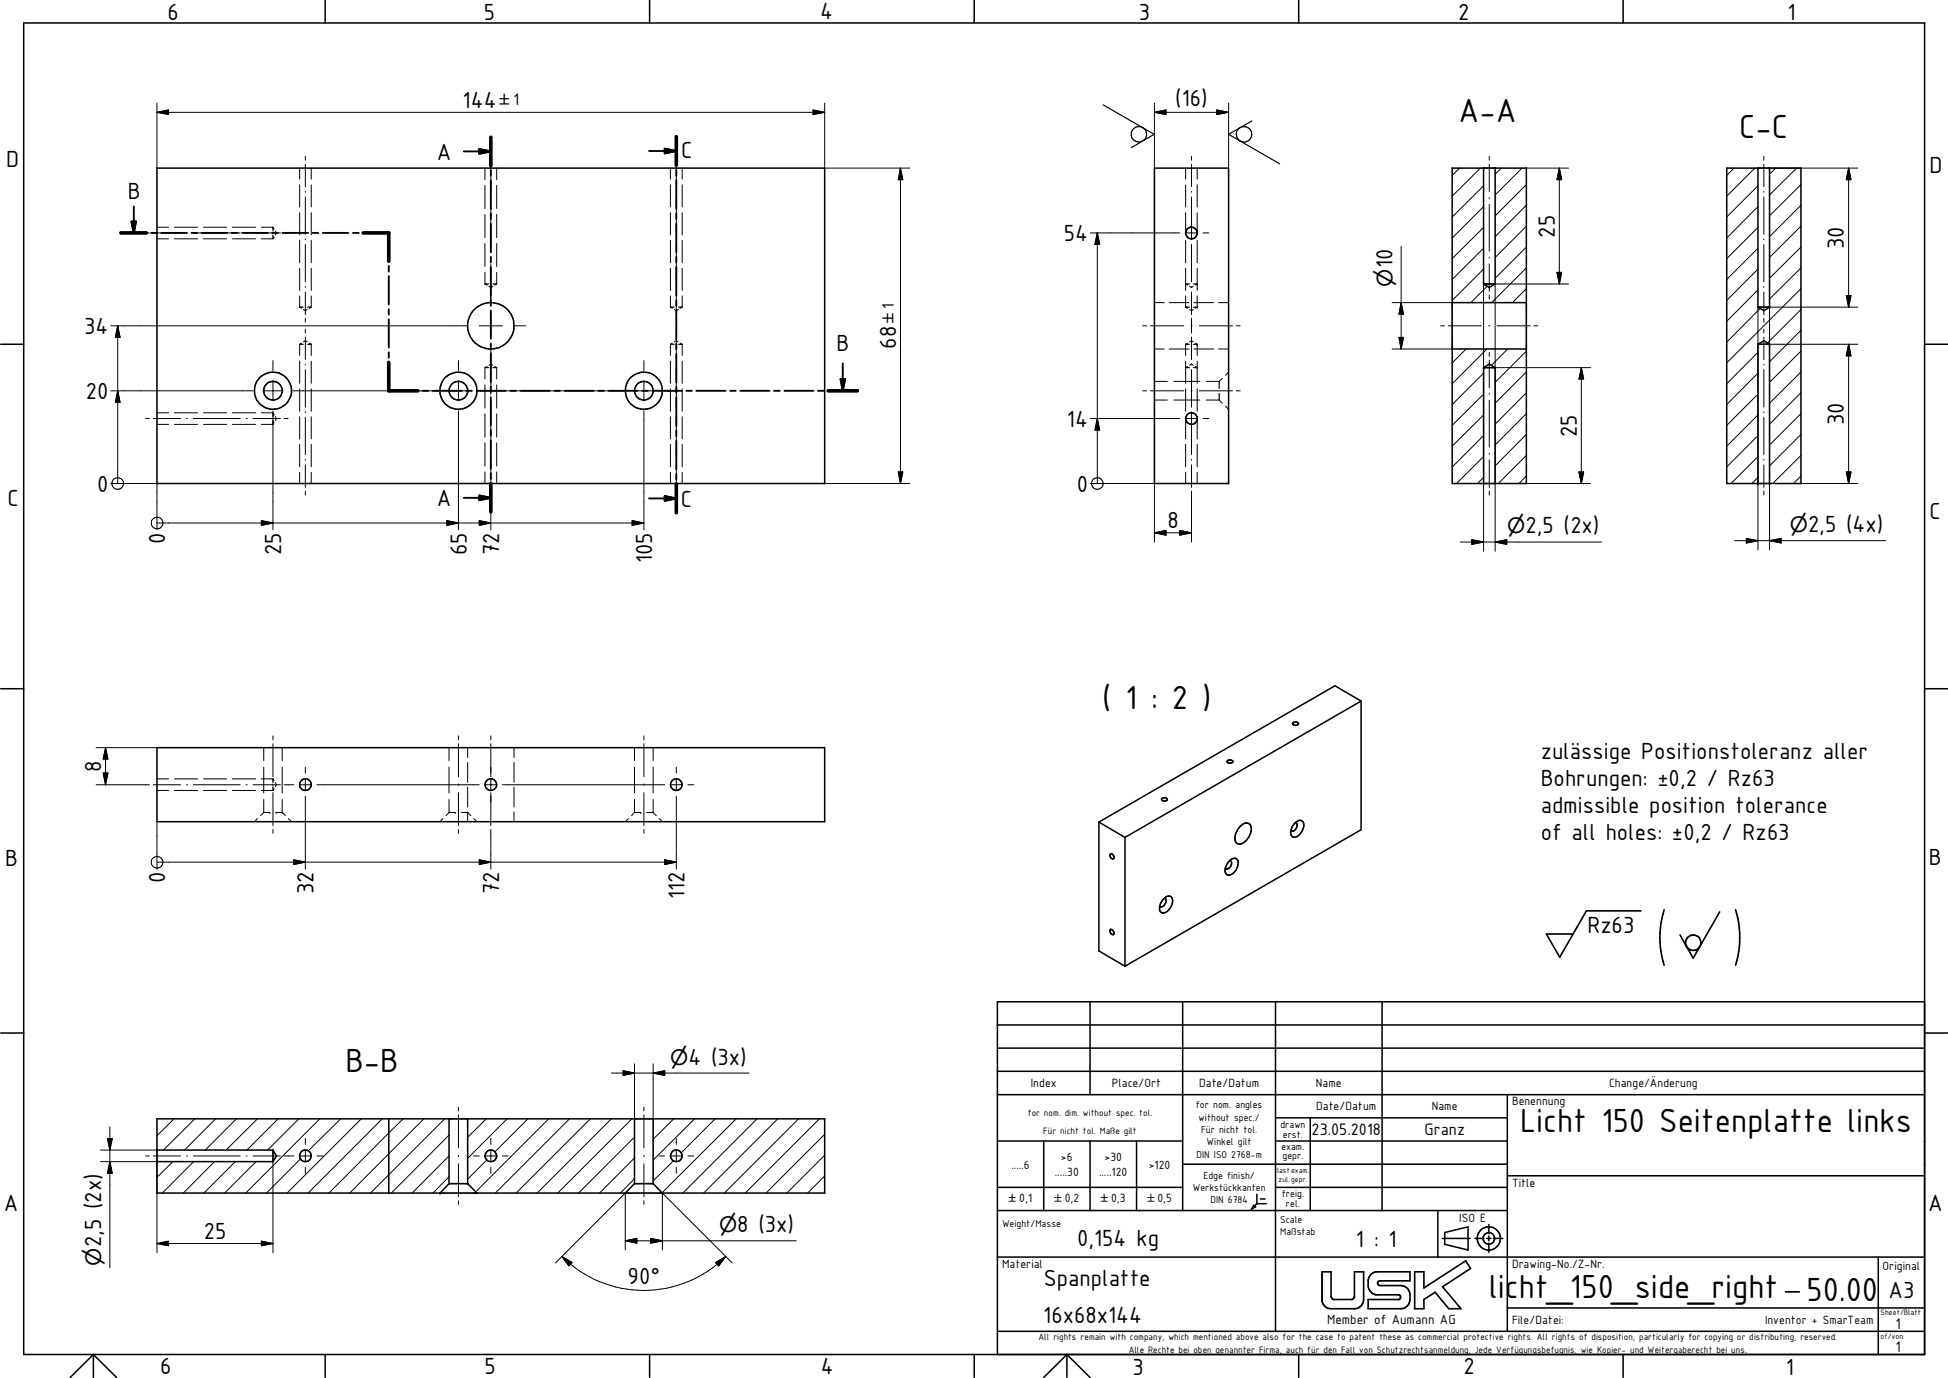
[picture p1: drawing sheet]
<svg xmlns="http://www.w3.org/2000/svg" width="420mm" height="297mm" viewBox="0 0 420 297" stroke-linecap="round" stroke-linejoin="round" font-family="sans-serif">
<g fill="none" stroke="#000" stroke-width=".22">
<path d="M33.9 24.2l2.5-.5v1zM33.9 22.2v14M33.9 24.2h144M64.6 36.2v2.4M64.6 39.8v4.8M65.9 33.7v.8M65.9 35.4v4.9M67.1 36.2v2.4M67.1 39.8v4.8M104.6 36.2v2.5M104.6 40v5M105.9 33.7v.8"/>
<path d="M105.9 35.4v5.9M107.1 36.2v2.5M107.1 40v5M144.6 36.2v2.4M144.6 39.8v4.8M145.9 33.7v.8M145.9 35.4v4.9M147.1 36.2v2.4M147.1 39.8v4.8M175.4 23.7l2.5 .5-2.5 .5zM177.9 22.2v14h18.3M194.2 36.2l.5 2.5h-1z"/>
<path d="M194.2 36.2v68M249 24.2l2.5-.5v1zM249 24.2h16M249 22.2v14M255.7 36.2v2.4M255.7 39.8v4.8M257 33.7v.8M257 35.4v4.9M258.2 36.2v2.4M258.2 39.8v4.8M262.5 23.7l2.5 .5-2.5 .5zM265 22.2v14"/>
<path d="M314.8 36.2l-1.6 1.6M319.3 36.2l-6.1 6.1M321.2 33.7v.8M321.2 35.4v5.9M323.8 36.2l-1.3 1.3M328.3 36.2l-5.8 5.8M329.2 39.8l-6.7 6.7M329.2 36.2h9.1M336.3 36.2l.5 2.5h-1zM336.3 36.2v25M374 36.2l-1.6 1.6M378.5 36.2l-6.1 6.1"/>
<path d="M380.4 33.7v.8M380.4 35.4v4.9M381.7 36.2h19M383 36.2l-1.3 1.3M387.5 36.2l-5.8 5.8M388.4 39.8l-6.7 6.7M398.7 36.2l.5 2.5h-1zM398.7 36.2v30M31.4 50.2h.8M33.1 50.2h5.8M33.9 51.5h2.5M33.9 49h2.5"/>
<path d="M37.6 51.5h5M37.6 49h5M40.2 50.2h.2M41.7 50.2h10.1M43.9 51.5h5M43.9 49h5M50.1 51.5h5M50.1 49h5M53.1 50.2h.2M54.6 50.2h5.9M56.4 51.5h2.5M56.4 49h2.5"/>
<path d="M58.9 49v.8M58.9 50.6v.9M58.9 49l.2 .4M59.1 51.1l-.2 .4M59.4 49.8l.2 .4-.2 .4M61.3 50.2h.8M64.6 45.8v4.8M64.6 51.8v4.8M64.6 57.8v4.8M65.9 41.3v.1M65.9 42.5v8M65.9 51.5v.2"/>
<path d="M65.9 52.7v8M67.1 45.8v4.8M67.1 51.8v4.8M67.1 57.8v4.8M104.6 46.2v5M104.6 52.5v4.9M104.6 58.7v2.5M105.9 42.5v.3M105.9 44v10.1M105.9 55.4v.2M105.9 56.9v8.3M107.1 46.2v5"/>
<path d="M107.1 52.5v4.9M107.1 58.7v2.5M144.6 45.8v4.8M144.6 51.8v4.8M144.6 57.8v4.8M145.9 41.3v.1M145.9 42.5v8M145.9 51.5v.2M145.9 52.7v8M147.1 45.8v4.8M147.1 51.8v4.8M147.1 57.8v4.8"/>
<path d="M235.2 50.2h19.3M236.7 50.2l.5 2.5h-1zM236.7 50.2v54M255.7 45.8v4.8M255.7 51.8v4.8M255.7 57.8v4.8M255.7 50.2h2.5M257 41.3v.1M257 42.5v9.2M257 52.7v8M258.2 45.8v4.8M258.2 51.8v4.8"/>
<path d="M258.2 57.8v4.8M259.5 50.2h1.2M302.2 53.1v22.1M320 58l-6.8 6.8M320 53.5l-6.8 6.7M320 49l-6.8 6.8M320 44.5l-6.8 6.8M320 40l-6.8 6.8M321.2 42.5v.3M321.2 44v10.1M321.2 55.4v.2M321.2 56.9v5.9"/>
<path d="M329.2 57.7l-7.5 7.5M329.2 53.3l-6.7 6.7M329.2 48.8l-6.7 6.7M329.2 44.2l-6.7 6.8M335.8 58.7h1l-.5 2.5zM379.2 58l-6.8 6.8M379.2 53.5l-6.8 6.7M379.2 49l-6.8 6.8M379.2 44.5l-6.8 6.8M379.2 40l-6.8 6.8M380.4 41.3v.1M380.4 42.5v8"/>
<path d="M380.4 51.5v.2M380.4 52.7v8M388.4 57.7l-6.7 6.8M388.4 53.3l-6.7 6.7M388.4 48.8l-6.7 6.7M388.4 44.2l-6.7 6.8M23.9 70.2h77M25.4 70.2l.5 2.5h-1zM25.4 70.2v34M58.9 77.7v2.2M64.6 66.2h.8M64.6 66.2l.5 .3"/>
<path d="M64.6 63.8v2.4M64.6 74.2v2.4M64.6 77.9v4.7M64.6 74.2h.8M65.1 74l-.5 .2M65.4 66.7l.5 .3 .4-.3M65.4 73.7l.5-.3 .4 .3M65.9 61.8v.1M65.9 62.9v4.9M65.9 68.6v.9M65.9 71v.8M65.9 72.6v4.9"/>
<path d="M65.9 78.5v.2M65.9 79.7v8.1M66.3 66.2h.8M66.3 74.2h.8M66.7 74l.4 .2M67.1 66.2l-.4 .3M67.1 63.8v2.4M67.1 74.2v2.4M67.1 77.9v4.7M98.9 77.7v2.2M103.4 70.2h5M104.6 61.2h.8"/>
<path d="M104.6 61.2l.5 .3M104.6 79.2v2.5M104.6 79.2h.8M105.1 79l-.5 .2M105.4 61.7l.5 .3 .4-.3M105.4 78.7l.5-.2 .4 .2M105.9 67.7v5M105.9 75.2v8.4M106.3 61.2h.8M106.3 79.2h.8M106.7 79l.4 .2M107.1 61.2l-.4 .3"/>
<path d="M107.1 79.2v2.5M110.9 70.2h2.5M138.9 77.7v2.2M144.6 66.2h.8M144.6 66.2l.4 .3M144.6 63.8v2.4M144.6 74.2v2.4M144.6 77.9v4.7M144.6 74.2h.8M145 74l-.4 .2M145.4 66.7l.5 .3 .4-.3M145.4 73.7l.5-.3 .4 .3"/>
<path d="M145.9 61.8v.1M145.9 62.9v4.9M145.9 68.6v.9M145.9 71v.8M145.9 72.6v4.9M145.9 78.5v.2M145.9 79.7v8.1M146.3 66.2h.8M146.3 74.2h.8M146.7 74l.4 .2M147.1 66.2l-.4 .3M147.1 63.8v2.4"/>
<path d="M147.1 74.2v2.4M147.1 77.9v4.7M246.5 70.2h.8M248.1 70.2h7.2M249 65.2h2.1M249 75.2h2.1M252.2 65.2h4.2M252.2 75.2h4.2M255.7 66.2h.9M255.7 74.2h.9M255.7 66.2l.4 .3M255.7 63.8v2.4"/>
<path d="M255.7 74.2v2.4M255.7 77.9v4.7M256.1 79l-.4 .2h.9M256.1 74l-.4 .2M256.6 61.2h-.9l.4 .3M256.6 61.7l.4 .3M256.6 66.7l.4 .3 .4-.3M256.6 73.7l.4-.3 .4 .3M256.9 70.2h.2M257 78.5l.4 .2M257 78.5l-.4 .2M257 61.8v.1"/>
<path d="M257 62.9v4.9M257 68.6v1.5M257 70.3v1.5M257 72.6v4.9M257 78.5v.2M257 79.7v8.1M257.4 61.2h.8M257.4 79.2h.8M257.4 66.2h.8M257.4 74.2h.8M257.4 61.7l-.4 .3M257.5 65.2h4.3"/>
<path d="M257.5 75.2h4.3M257.8 79l.4 .2M257.8 74l.4 .2M258.2 61.2h.1M258.2 79.2h.1M258.2 66.2h.1M258.2 74.2h.1M258.2 61.2l-.4 .3M258.2 66.2l-.4 .3M258.2 63.8v2.4M258.2 74.2v2.4M258.2 77.9v4.7"/>
<path d="M258.7 70.2h7.1M262.8 65.2h2.2M262.8 75.2h2.2M266.6 70.2h.9M300.3 65.2h12.9M300.3 75.2h12.9M301.7 72.7h1l-.5 2.5zM302.2 65.2l.5 2.5h-1zM310.7 70.2h.9M312.4 70.2h7.1M316.2 75.2l-3 3M320 61.2v8.9"/>
<path d="M320 70.3v48.5M320.7 75.2l-7.5 7.5M320.7 61.7l-3.5 3.5M321.1 70.2h.2M321.2 63.6v.9M321.2 76v.8M321.2 77.6v6M322.5 79.2h20.6M322.5 70.3v48.5M322.9 70.2h7.2M325.2 75.2l-3.5 3.5M329.2 75.7l-6.7 6.7"/>
<path d="M329.2 62.2l-3 3M330.9 70.2h.8M338.3 61.2h-15.8v8.9M341.1 79.2l.5 2.5h-1zM341.1 79.2v25M379.2 75.9l-6.8 6.8M379.2 62.5l-6.8 6.8M379.2 66.2v52.3M379.6 66.5l-7.2 7.2M380.4 61.8v.1M380.4 62.9v4.9M380.4 68.6v.9"/>
<path d="M380.4 71v.8M380.4 72.6v4.9M380.4 78.5v.2M380.4 79.7v8.1M381.7 74.2h19M388.4 75.7l-6.7 6.7M388.4 71.2l-6.7 6.8M388.4 66.7l-7.2 7.3M388.4 62.2l-16 16M398.2 63.7h1l-.5 2.5zM398.7 74.2l.5 2.5h-1zM398.7 74.2v30"/>
<path d="M400.7 66.2h-19v52.3M23.9 84.2h30.7M25.4 84.2l.5 2.5h-1zM31.4 90.2h.8M33.1 90.2h5.8M33.9 91.5h2.5M33.9 89h2.5M37.6 91.5h5M37.6 89h5M40.2 90.2h.2M41.7 90.2h10.1M43.9 91.5h5"/>
<path d="M43.9 89h5M50.1 91.5h5M50.1 89h5M53.1 90.2h.2M54.6 90.2h5.9M56.4 89h2.5l.2 .4M56.7 84.2h4.3M58.9 82v4.4M58.9 88.6v25.6M59.1 91.1l-.2 .4h-2.5M59.4 89.8l.2 .4-.2 .4M61.3 90.2h.8"/>
<path d="M63.2 84.2h2.6M64.6 83.8v4.8M64.6 89.8v4.8M64.6 95.8v4.8M65.9 88.8v.1M65.9 90v8M65.9 99v.2M66 84.2h28.5M67.1 83.8v4.8M67.1 89.8v4.8M67.1 95.8v4.8M96.7 84.2h4.3"/>
<path d="M98.9 82v4.4M98.9 88.6v25.6M103.2 84.2h2.6M104.6 83v5M104.6 89.2v5M104.6 95.5v5M105.9 84.8v.2M105.9 86.3v10.1M105.9 97.7v.2M105.9 99.1v6M106 84.2h28.5M107.1 83v5"/>
<path d="M107.1 89.2v5M107.1 95.5v5M136.7 84.2h4.3M138.9 82v4.4M138.9 88.6v25.6M143.2 84.2h2.2M144.6 83.8v4.8M144.6 89.8v4.8M144.6 95.8v4.8M145.9 88.8v.1M145.9 90v8M145.9 99v.2"/>
<path d="M147.1 83.8v4.8M147.1 89.8v4.8M147.1 95.8v4.8M235.2 90.2h19.3M236.7 90.2l.5 2.5h-1zM246.5 84.2h.8M248.1 84.2h7.2M249 82.2h2.8M249 86.2h2.8M253.2 82.2h5.6M253.2 86.2h5.6M255.7 83.8v4.8"/>
<path d="M255.7 89.8v4.8M255.7 95.8v4.8M255.7 90.2h2.5M256.9 84.2h.2M257 88.8v9.2M257 99v.2M258.2 83.8v4.8M258.2 89.8v4.8M258.2 95.8v4.8M258.7 84.2h7.1M259.5 90.2h1.2M260.2 82.2h2.8"/>
<path d="M260.2 86.2h2.8M263 83.6h.1M263 84.9h.1M263 82.2v1.4M263 84.9v1.3M263 86.2l.6 .7M263.6 81.6l-.6 .6M264.3 87.5l.7 .7M265 80.2l-.7 .7M266.6 84.2h.9M320 98.4l-5.9 5.8M320 93.9l-6.8 6.8"/>
<path d="M320 89.5l-6.8 6.7M320 85l-6.8 6.7M320 80.4l-6.8 6.8M321.2 84.8v.2M321.2 86.3v10.1M321.2 97.7v.2M321.2 99.1v6M329.2 98.2l-6 6M329.2 93.6l-6.7 6.8M329.2 89.2l-6.7 6.7M329.2 84.7l-6.7 6.7M329.2 80.2l-6.7 6.7"/>
<path d="M379.2 98.4l-5.8 5.8M379.2 93.9l-6.8 6.8M379.2 89.5l-6.8 6.7M379.2 85l-6.8 6.7M379.2 80.4l-6.8 6.8M380.4 88.8v.1M380.4 90v8M380.4 99v.2M388.4 98.2l-6.1 6M388.4 93.6l-6.7 6.8M388.4 89.2l-6.7 6.7M388.4 84.7l-6.7 6.7"/>
<path d="M388.4 80.2l-6.7 6.7M23.9 104.2h10v10M33.9 112.7h105M56.4 112.2l2.5 .5-2.5 .5zM64.6 101.8v2.4M65.9 100.2v4.9M65.9 105.9v.8M67.1 101.8v2.4M96.4 112.2l2.5 .5-2.5 .5zM103.4 112.2l2.5 .5-2.5 .5zM104.6 101.7v2.5M105.9 105.9v8.3"/>
<path d="M107.1 101.7v2.5M136.3 112.2l2.6 .5-2.6 .5zM144.6 101.8v2.4M145.9 100.2v4.9M145.9 105.9v.8M147.1 101.8v2.4M177.9 104.2h18.3M193.7 101.7h1l-.5 2.5zM235.2 104.2h13.8v12.6M249 114.9l2.5-.6v1.1zM249 114.9h8M254.5 114.3l2.5 .6-2.5 .5z"/>
<path d="M255.7 101.8v2.4M257 100.2v4.9M257 105.9v10.9M258.2 101.8v2.4M315 116.8h30.5M317.4 116.3l2.6 .5-2.6 .5zM320 102.9l-1.3 1.3M320 104.2h1.1M321.2 105.9v.8M321.3 104.2h21.8M322.5 116.8l2.5-.5v1zM329.2 102.6l-1.6 1.6"/>
<path d="M340.6 101.7h1l-.5 2.5zM374.2 116.5h32.5M376.7 116.1l2.5 .4-2.5 .6zM379.2 102.9l-1.3 1.3M380.4 100.2v4.9M380.4 105.9v.8M381.7 116.5l2.5-.4v1zM381.7 104.2h19M388.4 102.6l-1.6 1.6M398.2 101.7h1l-.5 2.5zM58.9 158.6v.9M98.9 158.6v.9"/>
<path d="M105.9 158.6v.9M138.9 158.6v.9M20.7 169.2h11.5M20.7 161.2h13.2M22.3 166.6h1l-.5 2.6zM22.8 161.2l.5 2.4h-1zM22.8 161.2v8M33.1 169.2h5.8M33.9 170.4h2.5M33.9 167.9h2.5M33.9 177.1v10.3M37.6 170.4h5"/>
<path d="M37.6 167.9h5M40.2 169.2h.2M41.7 169.2h10.1M43.9 170.4h5M43.9 167.9h5M50.1 170.4h5M50.1 167.9h5M53.1 169.2h.2M54.6 169.2h5.9M55.5 176.4l-.6 .7M56.4 170.4h2.5M56.4 167.9h2.5"/>
<path d="M56.9 175.1h1.3M56.9 175.1l-.7 .7M56.9 161.2v2.8M56.9 165.4v5.5M56.9 172.3v2.8M58.2 175.1h.1M58.9 167.9h.1M58.9 160.3v7.1M58.9 167.9v.8M58.9 169v.3M58.9 169.5v.9M58.9 170.9v7.1"/>
<path d="M58.9 178.8v.8M58.9 167.9l.2 .4M59.1 170l-.2 .4M59.4 168.7l.2 .5-.2 .3M59.6 175.1h.1M59.6 175.1h1.3M60.9 175.1h.1M60.9 175.1l.6 .7M60.9 161.2v2.8M60.9 165.4v5.5M60.9 172.3v2.8M61.3 169.2h2.1"/>
<path d="M62.2 176.4l.7 .7M64.6 169.2h2.5M65.9 165.4v1.2M65.9 167.9v2.5M65.9 171.6v15.8M68.4 169.2h30.4M95.5 176.4l-.6 .7M96.8 175.1h1.4M96.8 175.1l-.6 .7M96.8 161.2v2.8M96.8 165.4v5.5M96.8 172.3v2.8"/>
<path d="M98.2 175.1h.1M98.9 160.3v7.1M98.9 169v.3M98.9 170.9v7.1M98.9 178.8v.8M99 169.2h4.4M99.5 175.1h1.4M100.9 175.1h.1M100.9 175.1l.6 .7M100.9 161.2v2.1M100.9 164.3v4.3M100.9 169.7v4.2"/>
<path d="M100.9 175v2.1M102.2 176.4l.7 .7M104.6 169.2h2.5M105.9 160.3v7.1M105.9 167.9v2.5M105.9 170.9v7.1M105.9 178.8v8.6M108.4 169.2h30.4M110.9 161.2v2.1M110.9 164.3v4.3M110.9 169.7v4.2M110.9 175v2.1"/>
<path d="M135.5 176.4l-.6 .7M136.9 175.1h1.3M136.9 175.1l-.7 .7M136.9 161.2v2.8M136.9 165.4v5.5M136.9 172.3v2.8M138.2 175.1h.1M138.9 160.3v7.1M138.9 169v.3M138.9 170.9v7.1M138.9 178.8v.8M139 169.2h4.4"/>
<path d="M139.5 175.1h1.4M140.9 175.1l.7 .7M140.9 161.2v2.8M140.9 165.4v5.5M140.9 172.3v2.8M142.2 176.4l.7 .7M144.6 169.2h2.5M145.9 165.4v1.2M145.9 167.9v2.5M145.9 171.6v15.8M148.4 169.2h1.2M33.9 185.8h112"/>
<path d="M63.4 185.3l2.5 .5-2.5 .6zM103.4 185.3l2.5 .5-2.5 .6zM143.4 185.3l2.5 .5-2.5 .6zM98.9 238.7v.8M131.9 231.3h29.7M134.4 230.8l2.5 .5-2.5 .5zM136.9 229.3v11.9M138.9 238.7v.8M140.9 231.3l2.5-.5v1zM140.9 229.3v11.9M21.7 250.4h12.2v19.6M21.7 247.9h12.2"/>
<path d="M23.2 245.4h1l-.5 2.5zM23.7 250.4l.5 2.5h-1zM23.7 242.9v30.4M31.4 249.2h.8M33.1 249.2h5.8M37.3 250.4l-3.4 3.4M37.5 241.2l-3.6 3.6M40.2 249.2h.2M41.7 249.2h10.1M41.8 250.4l-6.8 6.8M42 241.2l-6.7 6.7M46.3 250.4l-6.8 6.8"/>
<path d="M46.5 241.2l-6.7 6.7M50.7 250.4l-6.7 6.8M51 241.2l-6.7 6.7M53.1 249.2h.2M54.6 249.2h5.9M55.2 250.4l-6.7 6.8M55.5 241.2l-6.7 6.7M58.9 250.4v19.6M60 241.2l-6.8 6.7M61.3 249.2h2.1M64.5 241.2l-6.8 6.7M64.6 249.2h2.5"/>
<path d="M64.8 249.8l-7.3 7.4M65.9 245.4v1.3M65.9 247.9v2.5M65.9 251.6v1.3M68.4 249.2h1.2M69 241.2l-16 16M73.5 241.2l-7 6.9M77.9 241.2l-16 16M82.5 241.2l-16 16M86.9 241.2l-16 16M91.4 241.2l-16 16M95.9 241.2l-16 16"/>
<path d="M96.8 253.7l-3.4 3.5M96.8 249.2l-7.9 8M96.8 244.7l-12.4 12.5M98.9 240.3v7.1M98.9 249v.3M98.9 250.9v7.1M98.9 258.8v.8M102.1 249.2h1.3M104.6 249.2h2.5M104.9 241.2l-4 4M105 250.1l-4.1 4.1M105.9 245.4v1.3"/>
<path d="M105.9 247.9v2.5M105.9 251.6v1.3M108.4 249.2h1.2M109.4 241.2l-8.5 8.5M113.9 241.2l-7.1 7.1M118.4 241.2l-15.8 15.7M122.8 241.2l-16 16M127.3 241.2l-16 16M131.9 241.2l-16 16M136.3 241.2l-16 16M136.9 254.1l-3.1 3.1M136.9 249.6l-7.6 7.6"/>
<path d="M136.9 245.1l-12.1 12.1M138.9 240.3v7.1M138.9 249v.3M138.9 250.9v7.1M138.9 258.8v.8M142.1 249.2h1.3M144.6 249.2h2.5M145.2 250.2l-4.3 4.4M145.3 241.2l-4.4 4.4M145.9 245.4v1.3M145.9 247.9v2.5M145.9 251.6v1.3"/>
<path d="M148.4 249.2h1.2M149.8 241.2l-8.9 8.9M154.3 241.2l-7.4 7.3M158.8 241.2l-16 15.9M163.3 241.2l-16 16M167.8 241.2l-16 16M172.2 241.2l-16 16M176.7 241.2l-16 16M177.9 253.5l-3.7 3.7M177.9 249l-8.2 8.2M177.9 244.5l-12.7 12.7M33.9 268.1l2.5-.6v1z"/>
<path d="M33.9 268.1h25M56.4 267.5l2.5 .6-2.5 .4zM121.2 270.8l2.2 1.4-.7 .7zM121.2 270.8a25 25 0 0 0 35.3 0M134.9 267.5l2.5-.5v1zM134.9 267.5h36.8M134.9 269.5v-12.3l-15.1 15M140.4 267l2.5 .5-2.5 .5zM142.9 269.5v-12.3l15 15M154.3 272.2l2.2-1.4-1.5 2.1z"/>
<circle cx="25.4" cy="104.2" r="1.26"/>
<circle cx="33.9" cy="112.7" r="1.26"/>
<circle cx="236.6" cy="104.2" r="1.26"/>
<circle cx="33.9" cy="185.9" r="1.26"/>
</g>
<g fill="none" stroke="#000" stroke-width=".33">
<path d="M70.1 0v5M140.1 0v5M210.1 0v5M280.1 0v5M350.1 0v5M5.1 5h410v287h-410zM33.9 36.2h144v68h-144zM249 36.2h16v68h-16zM313.2 36.2h16v68h-16zM320 36.2v25M322.5 36.2v25M372.4 36.2h16v68h-16z"/>
<path d="M379.2 36.2v30M381.7 36.2v30M.2 74.2h4.9M313.2 75.2h16M313.2 65.2h16M320 79.2v25M320 79.2l1.2-.7 1.3 .7M320 61.2l1.2 .8 1.3-.8M320 61.2h2.5M320 79.2h2.5M322.5 79.2v25M379.2 74.2l1.2-.8 1.3 .8"/>
<path d="M379.2 66.2l1.2 .8 1.3-.8M379.2 74.2v30M379.2 66.2h2.5M379.2 74.2h2.5M381.7 74.2v30M415.1 74.2h5M.2 148.5h4.9M278.8 155.9a.72 .72 0 0 1 1.3 .2 .66 .66 0 0 1-.7 .3 .66 .66 0 0 1-.6-.5zM293.6 151.1l-5.7-3.3-50.9 29.4M293.6 151.1l-51 29.4M293.6 151.1v27.8l-51 29.4M415.1 148.5h5"/>
<path d="M33.9 161.2h144v15.9h-144zM237 177.2v27.8l5.6 3.3M237 177.2l5.6 3.3M250.6 172.2a.71 .71 0 0 1 1.1 .2 .66 .66 0 0 1-.6 .3 .66 .66 0 0 1-.5-.5zM264.7 164a.83 .83 0 0 1 1.2 .1 .71 .71 0 0 1-.6 .4 .71 .71 0 0 1-.6-.4zM267.4 178.2a1.35 1.35 0 0 1 1.2-.8 1.35 1.35 0 0 1 1.2 .7 3.3 3.3 0 0 1-2.6 3.8 1.41 1.41 0 0 1-.7-2l.4-1.1zM279.3 177.4a1.07 1.07 0 0 1 1.7-.3 2.59 2.59 0 0 1-1.9 3.4l-.2-.1a1.6 1.6 0 0 1-.2-2.2zM279.3 177.3a.78 .78 0 0 1 .5 .7 .78 .78 0 0 1-.4 .7l-.3 .4-.3 .1-.3-.3M239.5 184a.71 .71 0 0 1 .6 1.1h-.3a.72 .72 0 0 1-.3-1.1zM242.6 180.5v27.8M250.8 194l.2-.3a1.05 1.05 0 0 1 1.8 0 2.63 2.63 0 0 1-2 3.1 1.09 1.09 0 0 1-.6-1.6zM251.1 193.7h.1a1.1 1.1 0 0 1 .1 1.2 1.1 1.1 0 0 1-1.1 .5l-.1-.1"/>
<path d="M265.2 185.5l.3 .1a1.12 1.12 0 0 1-.1 1.2 1.12 1.12 0 0 1-1 .4l-.1-.1M265.4 185.3l.5-.2a.85 .85 0 0 1 1.2 .9 2.42 2.42 0 0 1-2.4 2.6l-.1-.1a2.08 2.08 0 0 1 .4-2.7zM235.1 215.9v20.1M239.4 200.4a.64 .64 0 0 1 .7 .3 .64 .64 0 0 1 0 .8l-.6-.4zM255.1 215.9v45M275.1 215.9v71.1M298.1 215.9v45M415.1 215.9h-200v76.1M.2 222.7h4.9M215.1 220.9h200M215.1 225.9h200M215.1 230.9h200"/>
<path d="M215.1 236h200M325.1 236v51M415.1 222.7h5M33.9 241.2h144v16h-144zM33.9 247.9h25M33.9 250.4h25M58.9 247.9l.7 1.3-.7 1.2M58.9 247.9v2.5M83.9 241.2v16M96.8 255.1l-1.9 2.1M96.8 241.2v13.9M96.8 255.1h4.1"/>
<path d="M100.9 241.2v13.9M100.9 255.1l2 2.1M136.9 255.1l-2 2.1M136.9 241.2v13.9M136.9 255.1h4M140.9 241.2v13.9M140.9 255.1l2 2.1M215.1 246h40M215.1 255.9h40M225.1 246v14.9M235.1 246v14.9M245.1 246v14.9"/>
<path d="M255.1 251h70M270.4 259.8l.4 .3-.9 .6zM271.1 259.5h2M271.1 257.4v2.1M271.1 259.5l-.5 .5M271.9 258.4h1M275.1 246h50M275.1 241h50M275.1 255.9h50M282.6 241v19.9M325.1 253.4h90M215.1 271h200"/>
<path d="M215.1 260.9h110M310.1 260.9v10.1M311.1 267h6M311.6 265.7l5-1.2v5l-5-1.3zM318.1 267h2M320.6 267h1M321.1 263.9v2M321.1 266.4v1.1M321.1 268v2M322.1 267h2M405.1 271v21M20.1 292l5 4.9"/>
<path d="M20.1 292l-5 4.9M20.1 292v4.9M70.1 292v4.9M140.1 292v4.9M210.1 292v4.9M215.1 287h200M230.1 292l5 4.9M230.1 292l-5 4.9M230.1 292v4.9M280.1 292v4.9M325.1 281.9h90M350.1 292v4.9"/>
<circle cx="257" cy="50.2" r="1.26"/>
<circle cx="105.9" cy="70.2" r="5"/>
<circle cx="58.9" cy="84.2" r="4"/>
<circle cx="58.9" cy="84.2" r="2.01"/>
<circle cx="98.9" cy="84.2" r="4"/>
<circle cx="98.9" cy="84.2" r="2.02"/>
<circle cx="138.9" cy="84.2" r="4"/>
<circle cx="138.9" cy="84.2" r="2.02"/>
<circle cx="257" cy="90.2" r="1.25"/>
<circle cx="65.9" cy="169.1" r="1.26"/>
<circle cx="105.9" cy="169.1" r="1.24"/>
<circle cx="145.9" cy="169.1" r="1.25"/>
<circle cx="65.9" cy="249.1" r="1.24"/>
<circle cx="105.9" cy="249.2" r="1.26"/>
<circle cx="145.9" cy="249.1" r="1.25"/>
<circle cx="321.1" cy="267" r="2.5"/>
<circle cx="321.1" cy="266.9" r="1.25"/>
</g>
<g fill="#000">
<circle cx="320" cy="36.2" r=".16"/>
<circle cx="379.2" cy="36.2" r=".16"/>
<circle cx="381.7" cy="36.2" r=".16"/>
<circle cx="320" cy="61.2" r=".16"/>
<circle cx="320" cy="79.2" r=".16"/>
<circle cx="379.2" cy="74.2" r=".16"/>
<circle cx="379.2" cy="66.2" r=".16"/>
<circle cx="381.7" cy="66.2" r=".16"/>
<circle cx="381.7" cy="74.2" r=".16"/>
<circle cx="320" cy="104.2" r=".16"/>
<circle cx="379.2" cy="104.2" r=".16"/>
<circle cx="381.7" cy="104.2" r=".16"/>
<circle cx="94.9" cy="257.2" r=".16"/>
<circle cx="100.9" cy="255.1" r=".16"/>
<circle cx="100.9" cy="241.2" r=".16"/>
<circle cx="325.1" cy="255.9" r=".16"/>
<circle cx="415.1" cy="251" r=".18"/>
<circle cx="415.1" cy="246" r=".18"/>
</g>
<g fill="none" stroke="#000" stroke-width=".41">
<path d="M100 32.6h5.9M103.4 32.1l2.5 .5-2.5 .5zM105.9 29.6v6.1M105.9 36.7v1.2M105.9 38.9v6.1M140 32.6h5.9M143.4 32l2.5 .6-2.5 .5zM145.9 29.5v6.1M145.9 36.6v1.2M145.9 38.8v6.2M26.1 50.2h5.5M28.4 47.8h.9l-.4 2.4z"/>
<path d="M28.9 44.5v5.7M32.6 50.2h1.2M34.8 50.2h5.5M41.3 50.2h1.2M43.5 50.2h5.5M50 50.2h1.2M52.2 50.2h5.5M58.7 50.2h1.2M60.9 50.2h5.6M67.4 50.2h1.3M69.6 50.2h5.5M76.1 50.2h1.3"/>
<path d="M78.3 50.2h5.6v6.1M83.9 57.3v1.2M83.9 59.5v6.1M105.9 46v1.2M105.9 48.3v6.1M105.9 55.4v1.2M105.9 57.6v6.1M145.9 46v1.2M145.9 48.2v6.2M145.9 55.4v1.2M145.9 57.6v6.1M83.9 66.6v1.2"/>
<path d="M83.9 68.8v6.1M83.9 75.9v1.2M83.9 78.1v6.1h6.2M105.9 64.7v1.2M105.9 66.9v6.1M105.9 74v1.2M105.9 76.2v6.2M145.9 64.7v1.2M145.9 66.9v6.2M145.9 74.1v1.2M145.9 76.3v6.1M181.8 78.3v5.9"/>
<path d="M91.1 84.2h1.3M93.3 84.2h6.3M100.6 84.2h1.2M102.8 84.2h6.3M105.9 83.4v1.2M105.9 85.6v6.1M105.9 92.7v1.2M105.9 94.9v6.1M110.1 84.2h1.2M112.3 84.2h6.3M119.6 84.2h1.2M121.8 84.2h6.2"/>
<path d="M129.1 84.2h1.1M131.3 84.2h6.2M138.5 84.2h1.2M140.7 84.2h6.3M145.9 83.4v1.2M145.9 85.6v6.2M145.9 92.8v1.2M145.9 95v6.2M148 84.2h1.2M150.2 84.2h6.3M157.5 84.2h1.2M159.7 84.2h6.3"/>
<path d="M167 84.2h1.2M169.2 84.2h6.3M176.4 84.2h1.3M178.6 84.2h6.3M181.3 81.7h1l-.5 2.5zM100 107.3h5.9M103.4 106.8l2.5 .5-2.5 .5zM105.9 102v1.3M105.9 104.3v6.1M140 107.4h5.9M143.4 106.9l2.5 .5-2.5 .5zM145.9 102.2v1.2"/>
<path d="M145.9 104.4v6.1M285.1 274.2v5.9"/>
</g>
<g fill="none" stroke="#000" stroke-width=".35">
<path d="M353.9 196.3h-11.7l-5.8 10-2.9-5h5.8M358.9 196.1a19.7 19.7 0 0 0 0 12M370.9 196.6l-5.7 9.9-2.8-5M374.3 196.1a20 20 0 0 1 0 12M285.1 274.2h2v5.3l.5 .6 4.2-.1 .3-.5v-5.3h2v5.9a2 2 0 0 1-2 2h-5a1.94 1.94 0 0 1-2-2M295.8 274.6l.9-.4h7.4v1.9h-6.5a.51 .51 0 0 0-.5 .5 .51 .51 0 0 0 .5 .5h4.5a2 2 0 0 1 2 2v1a2 2 0 0 1-2 2h-7v-2h6.7a.53 .53 0 0 0 .3-.6 .53 .53 0 0 0-.5-.4h-4.9a2.47 2.47 0 0 1-1.6-3.3l.1-.4zM305.1 274.2h2v3.4l9-5.8 1.1 1.6-6.1 4 4 4.7h-2.6l-3-3.5-2.4 1.5v2h-2zM385.1 278.5h3"/>
<circle cx="365.2" cy="203.2" r="1.67"/>
</g>
<path d="M105.9 29.6v6.1M145.9 29.5v6.1M26.1 50.2h5.5M78.3 50.2h5.6v6.1M83.9 78.1v6.1h6.2M178.6 84.2h6.3M105.9 104.3v6.1M145.9 104.4v6.1" fill="none" stroke="#000" stroke-width=".78"/>
<g fill="#000">
<path d="M33.9 24.2l2.5-.5v1zM103.4 32.1l2.5 .5-2.5 .5zM143.4 32l2.5 .6-2.5 .5zM175.4 23.7l2.5 .5-2.5 .5zM194.2 36.2l.5 2.5h-1zM249 24.2l2.5-.5v1zM262.5 23.7l2.5 .5-2.5 .5zM336.3 36.2l.5 2.5h-1zM398.7 36.2l.5 2.5h-1zM28.4 47.8h.9l-.4 2.4zM236.7 50.2l.5 2.5h-1zM335.8 58.7h1l-.5 2.5z"/>
<path d="M25.4 70.2l.5 2.5h-1zM301.7 72.7h1l-.5 2.5zM302.2 65.2l.5 2.5h-1zM398.2 63.7h1l-.5 2.5zM398.7 74.2l.5 2.5h-1zM25.4 84.2l.5 2.5h-1zM181.3 81.7h1l-.5 2.5zM236.7 90.2l.5 2.5h-1zM341.1 79.2l.5 2.5h-1zM56.4 112.2l2.5 .5-2.5 .5zM96.4 112.2l2.5 .5-2.5 .5zM103.4 106.8l2.5 .5-2.5 .5z"/>
<path d="M103.4 112.2l2.5 .5-2.5 .5zM136.3 112.2l2.6 .5-2.6 .5zM143.4 106.9l2.5 .5-2.5 .5zM193.7 101.7h1l-.5 2.5zM249 114.9l2.5-.6v1.1zM254.5 114.3l2.5 .6-2.5 .5zM317.4 116.3l2.6 .5-2.6 .5zM322.5 116.8l2.5-.5v1zM340.6 101.7h1l-.5 2.5zM376.7 116.1l2.5 .4-2.5 .6zM381.7 116.5l2.5-.4v1zM398.2 101.7h1l-.5 2.5z"/>
<path d="M22.3 166.6h1l-.5 2.6zM22.8 161.2l.5 2.4h-1zM63.4 185.3l2.5 .5-2.5 .6zM103.4 185.3l2.5 .5-2.5 .6zM143.4 185.3l2.5 .5-2.5 .6zM134.4 230.8l2.5 .5-2.5 .5zM140.9 231.3l2.5-.5v1zM23.2 245.4h1l-.5 2.5zM23.7 250.4l.5 2.5h-1zM33.9 268.1l2.5-.6v1zM56.4 267.5l2.5 .6-2.5 .4zM121.2 270.8l2.2 1.4-.7 .7z"/>
<path d="M134.9 267.5l2.5-.5v1zM140.4 267l2.5 .5-2.5 .5zM154.3 272.2l2.2-1.4-1.5 2.1z"/>
</g>
<g fill="none" stroke="#000" stroke-width=".25">
<path d="M237.9 22.6l11.1 6.4-5 2.8M270 26.1l-5 2.9 11 6.3"/>
<circle cx="245.6" cy="28.9" r="1.67"/>
<circle cx="268.3" cy="29" r="1.66"/>
</g>
<g font-size="7.8">
<text x="314.6" y="26.2">A-A</text>
<text x="375.1" y="29.8">C-C</text>
<text x="237.7" y="152.9">( 1 : 2 )</text>
<text x="74.5" y="231.1">B-B</text>
<text x="327.9" y="244">Licht 150 Seitenplatte links</text>
<text x="321.1" y="279.7">licht_150_side_right</text>
<text x="389.6" y="280.5">50.00</text>
</g>
<g font-size="5.4">
<text x="36.1" y="4.3">6</text>
<text x="104.4" y="4.2">5</text>
<text x="176.9" y="4.1">4</text>
<text x="245.6" y="4.4">3</text>
<text x="314.5" y="4.3">2</text>
<text x="385.6" y="4.3">1</text>
<text x="99.8" y="23.2">144</text>
<text x="253.5" y="22.9">(16)</text>
<text x="94.2" y="34.4">A</text>
<text x="146.9" y="34.1">C</text>
<text x="1.3" y="36">D</text>
<text x="416.2" y="37.3">D</text>
<text x="27.5" y="43">B</text>
<text x="229.4" y="52">54</text>
<text x="335.4" y="51.2" transform="rotate(-90 335.4 51.2)">25</text>
<text x="397.7" y="53.7" transform="rotate(-90 397.7 53.7)">30</text>
<text x="300.3" y="57.9" transform="rotate(-90 300.3 57.9)">10</text>
<text x="18.1" y="72">34</text>
<text x="180.4" y="75.7">B</text>
<text x="193.3" y="75.1" transform="rotate(-90 193.3 75.1)">68</text>
<text x="18.5" y="86">20</text>
<text x="230.1" y="92">14</text>
<text x="340.1" y="94.2" transform="rotate(-90 340.1 94.2)">25</text>
<text x="397.7" y="91.7" transform="rotate(-90 397.7 91.7)">30</text>
<text x="20.9" y="106">0</text>
<text x="232.2" y="106">0</text>
<text x="1.6" y="109">C</text>
<text x="94.2" y="109.1">A</text>
<text x="146.8" y="109.3">C</text>
<text x="251.8" y="113.9">8</text>
<text x="416.2" y="111.8">C</text>
<text x="35.6" y="117.2" transform="rotate(-90 35.6 117.2)">0</text>
<text x="60.7" y="119.7" transform="rotate(-90 60.7 119.7)">25</text>
<text x="100.7" y="119.7" transform="rotate(-90 100.7 119.7)">65</text>
<text x="107.6" y="119.7" transform="rotate(-90 107.6 119.7)">72</text>
<text x="329" y="115">2,5 (2x)</text>
<text x="390" y="114.7">2,5 (4x)</text>
<text x="140.7" y="121.4" transform="rotate(-90 140.7 121.4)">105</text>
<text x="21.8" y="166.4" transform="rotate(-90 21.8 166.4)">8</text>
<text x="332.3" y="163.6">zulässige Positionstoleranz aller</text>
<text x="332.3" y="169.4">Bohrungen: ±0,2 / Rz63</text>
<text x="332.3" y="175.2">admissible position tolerance</text>
<text x="332.3" y="181">of all holes: ±0,2 / Rz63</text>
<text x="1.1" y="186.7">B</text>
<text x="35.6" y="190.3" transform="rotate(-90 35.6 190.3)">0</text>
<text x="416" y="186.6">B</text>
<text x="67.6" y="192.8" transform="rotate(-90 67.6 192.8)">32</text>
<text x="107.6" y="192.8" transform="rotate(-90 107.6 192.8)">72</text>
<text x="147.6" y="193.8" transform="rotate(-90 147.6 193.8)">112</text>
<text x="342.4" y="201.1">Rz63</text>
<text x="148.5" y="229.5">4 (3x)</text>
<text x=".8" y="261.1">A</text>
<text x="415.9" y="261">A</text>
<text x="21.8" y="268.9" transform="rotate(-90 21.8 268.9)">2,5 (2x)</text>
<text x="43.9" y="267.1">25</text>
<text x="159" y="265.6">8 (3x)</text>
<text x="232.4" y="268.6">0,154 kg</text>
<text x="292.5" y="268.7">1 : 1</text>
<text x="135.4" y="276.9">90°</text>
<text x="225.1" y="277.2">Spanplatte</text>
<text x="407.3" y="279.7">A3</text>
<text x="225" y="285.1">16x68x144</text>
<text x="34.6" y="296.2">6</text>
<text x="104.5" y="296.2">5</text>
<text x="177" y="296.2">4</text>
<text x="244.3" y="296.3">3</text>
<text x="315.7" y="296.2">2</text>
<text x="385.2" y="296.3">1</text>
</g>
<g font-size="4.6">
<text x="300.3" y="61.8" transform="rotate(-90 300.3 61.8)">⌀</text>
<text x="325.1" y="115">⌀</text>
<text x="386" y="114.7">⌀</text>
<text x="144.6" y="229.5">⌀</text>
<text x="155.1" y="265.6">⌀</text>
<text x="21.8" y="272.8" transform="rotate(-90 21.8 272.8)">⌀</text>
</g>
<g font-size="3.9">
<text x="110.8" y="22.7">1</text>
<text x="192.8" y="66.6" transform="rotate(-90 192.8 66.6)">1</text>
<text x="282.9" y="244.7">23.05.2018</text>
<text x="307.2" y="244.7">Granz</text>
</g>
<g font-size="3.6">
<text x="408.8" y="286.5">1</text>
<text x="408.8" y="291.5">1</text>
</g>
<g font-size="3.3">
<text x="107.8" y="22.7">±</text>
<text x="192.8" y="69.6" transform="rotate(-90 192.8 69.6)">±</text>
</g>
<text font-size="3.1" x="286.2" y="285.5">Member of Aumann AG</text>
<g font-size="2.8">
<text x="222.3" y="234.4">Index</text>
<text x="239.8" y="234.4">Place/Ort</text>
<text x="258.6" y="234.4">Date/Datum</text>
<text x="283.8" y="234.4">Name</text>
<text x="283.9" y="239.4">Date/Datum</text>
<text x="308.8" y="239.4">Name</text>
<text x="326.1" y="238.3">Benennung</text>
<text x="347.1" y="234.4">Change/Änderung</text>
<text x="218.1" y="251.9">.....6</text>
<text x="228.8" y="250.2">&gt;6</text>
<text x="238.2" y="250.2">&gt;30</text>
<text x="247.8" y="251.9">&gt;120</text>
<text x="227.5" y="253.5">.....30</text>
<text x="237.1" y="253.5">.....120</text>
<text x="326.1" y="255.8">Title</text>
<text x="219.8" y="259.2">0,1</text>
<text x="229.6" y="259.2">0,2</text>
<text x="239.6" y="259.2">0,3</text>
<text x="249.6" y="259.2">0,5</text>
<text x="314.7" y="263.4">ISO E</text>
<text x="216.1" y="273.3">Material</text>
<text x="326.1" y="273.3">Drawing-No./Z-Nr.</text>
<text x="406" y="273.9">Original</text>
<text x="326.1" y="285.4">File/Datei:</text>
<text x="380.7" y="285.4">Inventor + SmarTeam</text>
</g>
<g font-size="2.4">
<text x="217.6" y="259.2">±</text>
<text x="227.4" y="259.2">±</text>
<text x="237.4" y="259.2">±</text>
<text x="247.5" y="259.2">±</text>
</g>
<g font-size="2.3">
<text x="257.9" y="238.9">for nom. angles</text>
<text x="258.5" y="241.6">without spec./</text>
<text x="259.1" y="244.2">Für nicht tol.</text>
<text x="276.2" y="243.2">drawn</text>
<text x="276.7" y="245.2">erst.</text>
<text x="258.1" y="249.6">DIN ISO 2768-m</text>
<text x="260.3" y="246.9">Winkel gilt</text>
<text x="276.4" y="248">exam.</text>
<text x="276.6" y="249.8">gepr.</text>
<text x="257.2" y="256.7">Werkstückkanten</text>
<text x="259.6" y="254">Edge finish/</text>
<text x="276.5" y="258">freig.</text>
<text x="261.1" y="259.4">DIN 6784</text>
<text x="276.1" y="263.7">Scale</text>
<text x="277.4" y="260.2">rel.</text>
<text x="216.1" y="264.5">Weight/Masse</text>
<text x="276.1" y="266.3">Maßstab</text>
</g>
<g font-size="2.2">
<text x="221.7" y="240.5">for nom. dim. without spec. tol.</text>
<text x="225" y="244.3">Für nicht tol. Maße gilt</text>
<text x="224" y="288.9">All rights remain with company, which mentioned above also for the case to patent these as commercial protective rights. All rights of disposition, particularly for copying or distributing, reserved.</text>
<text x="243.4" y="291.5">Alle Rechte bei oben genannter Firma, auch für den Fall von Schutzrechtsanmeldung. Jede Verfügungsbefugnis, wie Kopier- und Weitergaberecht bei uns.</text>
</g>
<g font-size="1.8">
<text x="275.5" y="252.9">lastexam.</text>
<text x="275.8" y="254.9">zul.gepr.</text>
<text x="405.6" y="283.5">Sheet/Blatt</text>
<text x="405.6" y="288.5">of/von</text>
</g>
</svg>
